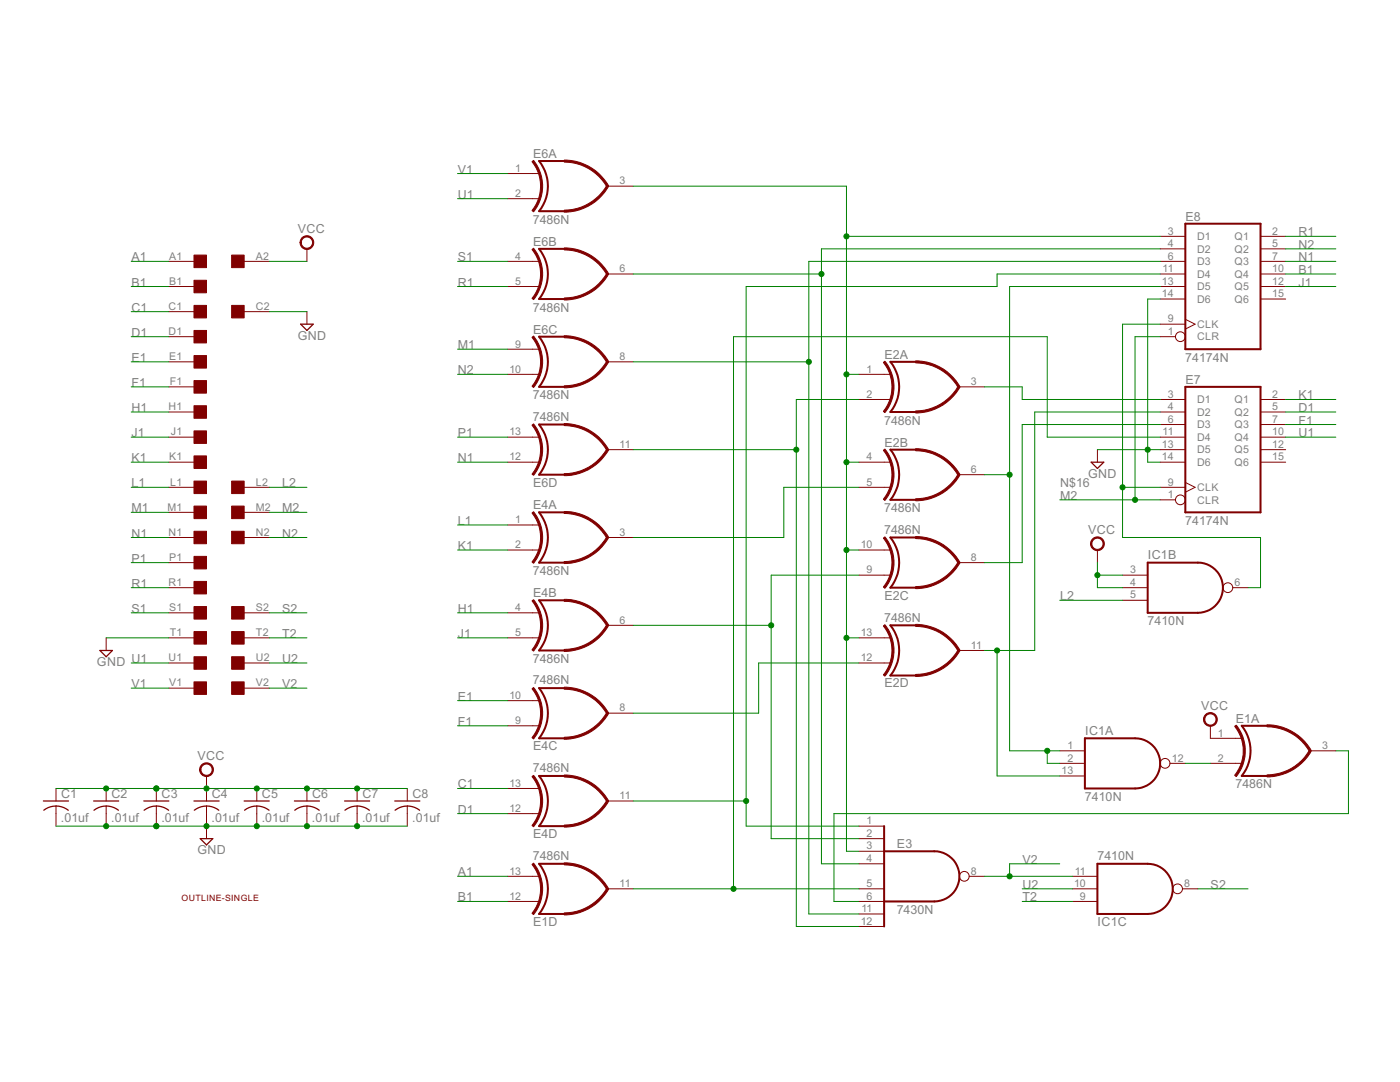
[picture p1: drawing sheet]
<svg xmlns="http://www.w3.org/2000/svg" width="279mm" height="216mm" viewBox="0 0 279 216" stroke-linecap="round" stroke-linejoin="round" font-family="sans-serif">
<g fill="none" stroke="#800000" stroke-width=".25">
<path d="M60 64.7h2.5l-1.2 1.2zM217.8 92.2h2.5l-1.3 1.3zM19.9 129.8h2.5l-1.2 1.2zM8.7 159.8h5M18.7 159.8h5M28.7 159.8h5M38.7 159.8h5M48.7 159.8h5M58.8 159.8h5M68.8 159.8h5M78.8 159.8h5M11.2 160.8l1.5 .3 .9 .6"/>
<path d="M11.2 160.8l-1.6 .3-.9 .6M21.2 160.8l1.5 .3 .9 .6M21.2 160.8l-1 .2-1.4 .7M31.2 160.8l1.5 .3 1 .6M31.2 160.8l-1 .2-1.4 .7M40 167.3h2.5l-1.3 1.3zM41.2 160.8l1.1 .2 1.4 .7M41.2 160.8l-1.5 .3-.9 .6M51.2 160.8l1.6 .3 .9 .6M51.2 160.8l-1.5 .3-.9 .6M61.3 160.8l1.5 .3 .9 .6M61.3 160.8l-1.1 .2-1.4 .7"/>
<path d="M71.3 160.8l1.5 .3 .9 .6M71.3 160.8l-1.1 .2-1.4 .7M81.3 160.8l1 .2 1.4 .7M81.3 160.8l-1.1 .2-1.4 .7"/>
</g>
<g fill="none" stroke="#800000" stroke-width=".2">
<path d="M101.3 34.6h6.3M101.3 39.6h6.3M121.3 37.1h5.1M33.7 52.2h5M33.7 57.2h5M48.7 52.2h5M61.3 49.7v2.5M101.3 52.2h6.3M101.3 57.2h6.3M121.3 54.7h5.1M231.5 52.2h5.1M231.5 57.2h5.1"/>
<path d="M231.5 54.7h5.1M231.5 47.2h5.1M231.5 49.7h5.1M231.5 59.7h5.1M251.6 52.2h5M251.6 57.2h5M251.6 54.7h5M251.6 47.2h5M251.6 49.7h5M251.6 59.7h5M33.7 62.2h5M33.7 77.2h5"/>
<path d="M33.7 72.2h5M33.7 67.2h5M48.7 62.2h5M61.3 62.2v2.5M101.3 69.7h6.3M101.3 74.7h6.3M121.3 72.2h5.1M171.4 74.7h6.3M171.4 79.7h6.3M191.5 77.2h5M231.5 67.2h3.1M231.5 79.7h5.1"/>
<path d="M231.5 64.7h5.1M236.6 63.7l1.9 1-1.9 1M251.6 79.7h5M33.7 97.2h5M33.7 92.2h5M33.7 87.2h5M33.7 82.2h5M48.7 97.2h5M101.3 92.2h6.3M101.3 87.2h6.3M121.3 89.7h5.1M171.4 97.2h6.3"/>
<path d="M171.4 92.2h6.3M191.5 94.7h5M219 89.7v2.5M231.5 97.2h5.1M231.5 92.2h5.1M231.5 87.2h5.1M231.5 82.2h5.1M231.5 89.7h5.1M231.5 99.7h3.1M231.5 84.7h5.1M236.6 96.3l1.9 .9-1.9 1M251.6 92.2h5"/>
<path d="M251.6 87.2h5M251.6 82.2h5M251.6 89.7h5M251.6 84.7h5M33.7 102.2h5M33.7 107.3h5M33.7 112.3h5M33.7 117.3h5M48.7 102.2h5M48.7 107.3h5M101.3 104.8h6.3M101.3 109.7h6.3"/>
<path d="M121.3 107.3h5.1M171.4 109.7h6.3M171.4 114.8h6.3M191.5 112.3h5M219 109.7v2.6M224 117.3h5M224 114.8h5M224 119.8h5M246 117.3h3.1M21.2 127.3v2.5M33.7 122.3h5M33.7 127.3h5"/>
<path d="M33.7 132.3h5M33.7 137.3h5M48.7 122.3h5M48.7 127.3h5M48.7 132.3h5M48.7 137.3h5M101.3 122.3h6.3M101.3 127.3h6.3M101.3 139.8h6.3M121.3 124.8h5.1M171.4 127.3h6.3M171.4 132.3h6.3"/>
<path d="M191.5 129.8h5M11.2 157.3v2.5M21.2 157.3v2.5M31.2 157.3v2.5M41.2 154.8v5M51.2 157.3v2.5M61.3 157.3v2.5M71.3 157.3v2.5M81.3 157.3v2.5M101.3 144.8h6.3M101.3 157.3h6.3M121.3 142.3h5.1"/>
<path d="M121.3 159.8h5.1M211.5 152.3h5M211.5 149.8h5M211.5 154.8h5M233.5 152.3h3.1M241.6 144.8v2.5h6.2M241.6 152.3h6.2M261.6 149.8h5M11.2 160.8v4M21.2 160.8v4M31.2 160.8v4M41.2 160.8v6.5"/>
<path d="M51.2 160.8v4M61.3 160.8v4M71.3 160.8v4M81.3 160.8v4M101.3 162.3h6.3M101.3 179.9h6.3M101.3 174.9h6.3M121.3 177.4h5.1M171.4 179.9h5M171.4 177.4h5M171.4 164.8h5M171.4 167.3h5"/>
<path d="M171.4 169.9h5M171.4 172.4h5M193.4 174.9h3.1M214 179.9h5M214 174.9h5M214 177.4h5M236 177.4h3.1M171.4 182.4h5M171.4 184.9h5"/>
<circle cx="235.6" cy="67.2" r=".97"/>
<circle cx="235.6" cy="99.7" r=".97"/>
<circle cx="245" cy="117.3" r=".97"/>
<circle cx="232.5" cy="152.3" r=".97"/>
<circle cx="192.4" cy="174.9" r=".97"/>
<circle cx="235" cy="177.4" r=".97"/>
</g>
<g fill="#800000" stroke="#800000" stroke-width=".2">
<path d="M60.2 47.5a1.38 1.38 0 0 1 2.2 .2 1.38 1.38 0 0 1-.8 2 1.38 1.38 0 0 1-1.7-1.3h.2a1.13 1.13 0 0 1 1.7-.9 1.13 1.13 0 0 1 .1 1.9 1.13 1.13 0 0 1-1.7-.7l-.1-.3h-.2z" fill-rule="evenodd"/>
<path d="M112.6 41.9a9.9 9.9 0 0 0 8.5-4.9l.4 .2a10.1 10.1 0 0 1-8.9 5.1z" fill-rule="evenodd"/>
<path d="M112.6 31.9a10.1 10.1 0 0 1 8.9 5.2l-.4 .2a9.9 9.9 0 0 0-8.5-5z" fill-rule="evenodd"/>
<path d="M106.2 32.3l.3-.3a8.2 8.2 0 0 1 0 10.3l-.3-.3a7.8 7.8 0 0 0 0-9.7z" fill-rule="evenodd"/>
<path d="M112.6 59.5a9.9 9.9 0 0 0 8.5-5l.4 .2a10.1 10.1 0 0 1-8.9 5.2z" fill-rule="evenodd"/>
<path d="M112.6 49.5a10.1 10.1 0 0 1 8.9 5.1l-.4 .2a9.9 9.9 0 0 0-8.5-4.9z" fill-rule="evenodd"/>
<path d="M106.2 49.8l.3-.3a8.2 8.2 0 0 1 0 10.3l-.3-.3a7.8 7.8 0 0 0 0-9.7z" fill-rule="evenodd"/>
<path d="M112.6 77a9.9 9.9 0 0 0 8.5-4.9l.4 .1a10.1 10.1 0 0 1-8.9 5.2z" fill-rule="evenodd"/>
<path d="M112.6 67a10.1 10.1 0 0 1 8.9 5.1l-.4 .2a9.9 9.9 0 0 0-8.5-4.9z" fill-rule="evenodd"/>
<path d="M106.2 67.3l.3-.2a8.2 8.2 0 0 1 0 10.2l-.3-.2a7.8 7.8 0 0 0 0-9.8z" fill-rule="evenodd"/>
<path d="M112.6 84.5a10.1 10.1 0 0 1 8.9 5.2l-.4 .2a9.9 9.9 0 0 0-8.5-5z" fill-rule="evenodd"/>
<path d="M112.6 94.5a9.8 9.8 0 0 0 8.5-4.9l.4 .2a10.1 10.1 0 0 1-8.9 5.1z" fill-rule="evenodd"/>
<path d="M106.2 84.8l.3-.2a8.2 8.2 0 0 1 0 10.2l-.3-.2a7.8 7.8 0 0 0 0-9.8z" fill-rule="evenodd"/>
<path d="M112.6 112.1a9.9 9.9 0 0 0 8.5-5l.4 .2a10.2 10.2 0 0 1-8.9 5.2z" fill-rule="evenodd"/>
<path d="M112.6 102.1a10 10 0 0 1 8.9 5.1l-.4 .2a9.9 9.9 0 0 0-8.5-5z" fill-rule="evenodd"/>
<path d="M106.2 102.4l.3-.3a8.2 8.2 0 0 1 0 10.3l-.3-.3a7.8 7.8 0 0 0 0-9.7z" fill-rule="evenodd"/>
<path d="M112.6 129.6a9.9 9.9 0 0 0 8.5-5l.4 .2a10.1 10.1 0 0 1-8.9 5.2z" fill-rule="evenodd"/>
<path d="M112.6 119.6a10.1 10.1 0 0 1 8.9 5.1l-.4 .2a9.8 9.8 0 0 0-8.5-4.9z" fill-rule="evenodd"/>
<path d="M106.2 119.9l.3-.2a8.2 8.2 0 0 1 0 10.2l-.3-.2a7.8 7.8 0 0 0 0-9.8z" fill-rule="evenodd"/>
<path d="M112.6 137.1a10.1 10.1 0 0 1 8.9 5.2l-.4 .2a9.9 9.9 0 0 0-8.5-5z" fill-rule="evenodd"/>
<path d="M112.6 147.1a9.9 9.9 0 0 0 8.5-4.9l.4 .2a10.1 10.1 0 0 1-8.9 5.1z" fill-rule="evenodd"/>
<path d="M106.2 137.4l.3-.2a8.2 8.2 0 0 1 0 10.2l-.3-.2a7.8 7.8 0 0 0 0-9.8z" fill-rule="evenodd"/>
<path d="M112.6 154.6a10.1 10.1 0 0 1 8.9 5.2l-.4 .2a9.9 9.9 0 0 0-8.5-5z" fill-rule="evenodd"/>
<path d="M112.6 164.6a9.9 9.9 0 0 0 8.5-4.9l.4 .2a10.1 10.1 0 0 1-8.9 5.1z" fill-rule="evenodd"/>
<path d="M106.2 155l.3-.3a8.2 8.2 0 0 1 0 10.3l-.3-.3a7.8 7.8 0 0 0 0-9.7z" fill-rule="evenodd"/>
<path d="M252.9 154.6a9.8 9.8 0 0 0 8.4-4.9l.4 .2a10.1 10.1 0 0 1-8.8 5.1z" fill-rule="evenodd"/>
<path d="M252.9 144.6a10.1 10.1 0 0 1 8.8 5.2l-.4 .2a9.8 9.8 0 0 0-8.4-5z" fill-rule="evenodd"/>
<path d="M246.4 144.9l.3-.2a8.2 8.2 0 0 1 0 10.3l-.3-.3a7.8 7.8 0 0 0 0-9.8z" fill-rule="evenodd"/>
<path d="M112.6 172.2a10.1 10.1 0 0 1 8.9 5.1l-.4 .2a9.9 9.9 0 0 0-8.5-4.9z" fill-rule="evenodd"/>
<path d="M112.6 182.2a9.9 9.9 0 0 0 8.5-5l.4 .2a10.1 10.1 0 0 1-8.9 5.2z" fill-rule="evenodd"/>
<path d="M106.2 172.5l.3-.3a8.2 8.2 0 0 1 0 10.3l-.3-.3a7.8 7.8 0 0 0 0-9.7z" fill-rule="evenodd"/>
<path d="M182.7 82a9.8 9.8 0 0 0 8.5-5l.4 .3a10.1 10.1 0 0 1-8.9 5.1z" fill-rule="evenodd"/>
<path d="M182.7 72a10.2 10.2 0 0 1 8.9 5.2l-.4 .1a9.8 9.8 0 0 0-8.5-4.9z" fill-rule="evenodd"/>
<path d="M176.3 72.3l.3-.2a8.1 8.1 0 0 1 0 10.2l-.3-.2a7.8 7.8 0 0 0 0-9.8z" fill-rule="evenodd"/>
<path d="M182.7 99.5a9.8 9.8 0 0 0 8.5-4.9l.4 .2a10.1 10.1 0 0 1-8.9 5.1z" fill-rule="evenodd"/>
<path d="M182.7 89.5a10.2 10.2 0 0 1 8.9 5.2l-.4 .2a9.8 9.8 0 0 0-8.5-5z" fill-rule="evenodd"/>
<path d="M176.3 89.9l.3-.3a8.1 8.1 0 0 1 0 10.3l-.3-.3a7.8 7.8 0 0 0 0-9.7z" fill-rule="evenodd"/>
<path d="M182.7 107.1a10.2 10.2 0 0 1 8.9 5.1l-.4 .2a9.8 9.8 0 0 0-8.5-4.9z" fill-rule="evenodd"/>
<path d="M182.7 117.1a9.8 9.8 0 0 0 8.5-5l.4 .2a10.1 10.1 0 0 1-8.9 5.2z" fill-rule="evenodd"/>
<path d="M176.3 107.4l.3-.3a8.1 8.1 0 0 1 0 10.3l-.3-.3a7.8 7.8 0 0 0 0-9.7z" fill-rule="evenodd"/>
<path d="M182.7 124.6a10.2 10.2 0 0 1 8.9 5.1l-.4 .2a9.8 9.8 0 0 0-8.5-4.9z" fill-rule="evenodd"/>
<path d="M182.7 134.6a9.8 9.8 0 0 0 8.5-5l.4 .2a10.1 10.1 0 0 1-8.9 5.2z" fill-rule="evenodd"/>
<path d="M176.3 124.9l.3-.2a8.1 8.1 0 0 1 0 10.2l-.3-.2a7.8 7.8 0 0 0 0-9.8z" fill-rule="evenodd"/>
<path d="M40.2 152.6a1.38 1.38 0 0 1 2.2 .3 1.38 1.38 0 0 1-.8 2 1.38 1.38 0 0 1-1.8-1.3h.3a1.13 1.13 0 0 1 1.6-1.1 1.13 1.13 0 0 1 .3 1.9 1.13 1.13 0 0 1-1.9-.5v-.3h-.3z" fill-rule="evenodd"/>
<path d="M240.6 142.6a1.38 1.38 0 0 1 2.1 .3 1.38 1.38 0 0 1-.8 2 1.38 1.38 0 0 1-1.7-1.3h.2a1.12 1.12 0 0 1 1.6-1.1 1.12 1.12 0 0 1 .3 1.9 1.12 1.12 0 0 1-1.8-.6l-.1-.2h-.2z" fill-rule="evenodd"/>
<path d="M218 107.6a1.38 1.38 0 0 1 2.2 .2 1.38 1.38 0 0 1-.8 2.1 1.38 1.38 0 0 1-1.8-1.4h.3a1.13 1.13 0 0 1 1.6-1.1 1.13 1.13 0 0 1 .3 1.9 1.13 1.13 0 0 1-1.9-.5v-.3h-.3z" fill-rule="evenodd"/>
</g>
<g fill="#800000" stroke="#800000" stroke-width=".2">
<path d="M46.2 96h2.5v2.5h-2.5z"/>
<path d="M46.2 101h2.5v2.5h-2.5z"/>
<path d="M46.2 106h2.5v2.5h-2.5z"/>
<path d="M46.2 121h2.5v2.5h-2.5z"/>
<path d="M46.2 126h2.5v2.5h-2.5z"/>
<path d="M46.2 60.9h2.5v2.5h-2.5z"/>
<path d="M46.2 131h2.5v2.5h-2.5z"/>
<path d="M46.2 136.1h2.5v2.5h-2.5z"/>
<path d="M46.2 50.9h2.5v2.5h-2.5z"/>
<path d="M38.7 91h2.5v2.5h-2.5z"/>
<path d="M38.7 96h2.5v2.5h-2.5z"/>
<path d="M38.7 101h2.5v2.5h-2.5z"/>
<path d="M38.7 106h2.5v2.5h-2.5z"/>
<path d="M38.7 111h2.5v2.5h-2.5z"/>
<path d="M38.7 116h2.5v2.5h-2.5z"/>
<path d="M38.7 121h2.5v2.5h-2.5z"/>
<path d="M38.7 126h2.5v2.5h-2.5z"/>
<path d="M38.7 131h2.5v2.5h-2.5z"/>
<path d="M38.7 136.1h2.5v2.5h-2.5z"/>
<path d="M38.7 86h2.5v2.5h-2.5z"/>
<path d="M38.7 81h2.5v2.5h-2.5z"/>
<path d="M38.7 75.9h2.5v2.5h-2.5z"/>
<path d="M38.7 71h2.5v2.4h-2.5z"/>
<path d="M38.7 65.9h2.5v2.5h-2.5z"/>
<path d="M38.7 60.9h2.5v2.5h-2.5z"/>
<path d="M38.7 55.9h2.5v2.5h-2.5z"/>
<path d="M38.7 50.9h2.5v2.5h-2.5z"/>
</g>
<g fill="none" stroke="#800000" stroke-width=".4">
<path d="M112.6 32.1h-5a8 8 0 0 1 0 10h5M112.6 49.7h-5a8 8 0 0 1 0 10h5M236.6 44.6h15v25.1h-15zM112.6 67.2h-5a8 8 0 0 1 0 10h5M182.7 72.2h-5a8 8 0 0 1 0 10h5M236.6 77.2h15v25h-15zM112.6 84.7h-5a8 8 0 0 1 0 10h5M182.7 89.7h-5a8 8 0 0 1 0 10h5M112.6 102.2h-5a8 8 0 0 1 0 10.1h5M112.6 119.8h-5a8 8 0 0 1 0 10h5M182.7 107.3h-5a8 8 0 0 1 0 10h5M229 112.3h10.1a5 5 0 0 1 5 5 5 5 0 0 1-5 5h-10.1z"/>
<path d="M112.6 137.3h-5a8 8 0 0 1 0 10h5M182.7 124.8h-5a8 8 0 0 1 0 10h5M112.6 154.8h-5a8 8 0 0 1 0 10h5M216.5 147.3h10a5 5 0 0 1 5 5 5 5 0 0 1-5 5h-10zM252.8 144.8h-5a8 8 0 0 1 0 10h5M112.6 172.4h-5a8 8 0 0 1 0 10h5M176.4 169.9h10.1a5 5 0 0 1 5 5 5 5 0 0 1-5 5h-10.1M176.4 164.8v20.1M219 172.4h10a5 5 0 0 1 5 5 5 5 0 0 1-5 5h-10z"/>
</g>
<g fill="none" stroke="#008000" stroke-width=".2">
<path d="M91.3 39.6h10M91.3 34.6h10M126.4 37.1h42.5v132.8h2.5M26.2 52.2h7.5M26.2 57.2h7.5M53.7 52.2h7.6M91.3 52.2h10M91.3 57.2h10M126.4 54.7h37.5M168.9 47.2h62.6M231.5 54.7h-32.5v2.5h-50.1v107.6h22.5M231.5 59.7h-2.5v32.5h2.5"/>
<path d="M231.5 52.2h-70.1v130.2h10M231.5 57.2h-30v92.6h10M231.5 49.7h-67.6v122.7h7.5M256.6 52.2h10M256.6 57.2h10M256.6 54.7h10M256.6 49.7h10M256.6 47.2h10M26.2 62.2h7.5M26.2 67.2h7.5M26.2 77.2h7.5M26.2 72.2h7.5"/>
<path d="M53.7 62.2h7.6M91.3 74.7h10M91.3 69.7h10M126.4 72.2h35M168.9 74.7h2.5M171.4 79.7h-12.5v105.2h12.5M196.5 77.2h7.5v2.5h27.5M231.5 64.7h-7.5v42.6h27.6v10h-2.5M231.5 67.2h-5v32.5M256.6 79.7h10M26.2 92.2h7.5M26.2 82.2h7.5"/>
<path d="M26.2 97.2h7.5M26.2 87.2h7.5M53.7 97.2h7.6M91.3 92.2h10M91.3 87.2h10M126.4 89.7h32.5M168.9 92.2h2.5M171.4 97.2h-15v10.1h-30M196.5 94.7h5M211.5 99.7h20M219 89.7h12.5M224 97.2h7.5"/>
<path d="M231.5 87.2h-22.5v-20h-62.6v110.2M231.5 82.2h-25v47.6h-10M231.5 84.7h-27.5v27.6h-7.5M256.6 82.2h10M256.6 87.2h10M256.6 84.7h10M26.2 117.3h7.5M26.2 107.3h7.5M26.2 102.2h7.5M26.2 112.3h7.5M53.7 107.3h7.6M53.7 102.2h7.6"/>
<path d="M91.3 109.7h10M91.3 104.8h10M168.9 109.7h2.5M171.4 114.8h-17.5v52.5h17.5M211.5 119.8h12.5M219 112.3v5h5M219 114.8h5M21.2 127.3h12.5M26.2 137.3h7.5M26.2 132.3h7.5M26.2 122.3h7.5M53.7 127.3h7.6"/>
<path d="M53.7 137.3h7.6M53.7 132.3h7.6M53.7 122.3h7.6M91.3 127.3h10M91.3 122.3h10M91.3 139.8h10M126.4 124.8h27.5M168.9 127.3h2.5M171.4 132.3h-20v10h-25M199 129.8v25h12.5M11.2 157.3h70.1M91.3 157.3h10"/>
<path d="M91.3 144.8h10M126.4 159.8h22.5M209 149.8v2.5h2.5M236.6 152.3h5M266.6 149.8h2.5v12.5h-102.7v17.6h5M11.2 164.8h70.1M91.3 174.9h10M91.3 179.9h10M91.3 162.3h10M126.4 177.4h45M196.5 174.9h17.5M204 179.9h10"/>
<path d="M204 177.4h10M211.5 172.4h-10v2.5M239.1 177.4h10"/>
</g>
<g fill="#008000" stroke="#008000" stroke-width=".2">
<circle cx="31.2" cy="164.8" r=".51"/>
<circle cx="21.2" cy="164.8" r=".51"/>
<circle cx="41.2" cy="164.8" r=".51"/>
<circle cx="51.2" cy="164.8" r=".51"/>
<circle cx="61.3" cy="164.8" r=".51"/>
<circle cx="71.3" cy="164.8" r=".51"/>
<circle cx="229" cy="89.7" r=".51"/>
<circle cx="31.2" cy="157.3" r=".51"/>
<circle cx="21.2" cy="157.3" r=".51"/>
<circle cx="41.2" cy="157.3" r=".51"/>
<circle cx="51.2" cy="157.3" r=".51"/>
<circle cx="61.3" cy="157.3" r=".51"/>
<circle cx="71.3" cy="157.3" r=".51"/>
<circle cx="219" cy="114.8" r=".51"/>
<circle cx="201.5" cy="174.9" r=".51"/>
<circle cx="226.5" cy="99.7" r=".51"/>
<circle cx="168.9" cy="74.7" r=".51"/>
<circle cx="168.9" cy="92.2" r=".51"/>
<circle cx="168.9" cy="109.7" r=".51"/>
<circle cx="168.9" cy="127.3" r=".51"/>
<circle cx="168.9" cy="47.2" r=".51"/>
<circle cx="153.9" cy="124.8" r=".51"/>
<circle cx="146.4" cy="177.4" r=".51"/>
<circle cx="148.9" cy="159.8" r=".51"/>
<circle cx="158.9" cy="89.7" r=".51"/>
<circle cx="161.4" cy="72.2" r=".51"/>
<circle cx="163.9" cy="54.7" r=".51"/>
<circle cx="199" cy="129.8" r=".51"/>
<circle cx="209" cy="149.8" r=".51"/>
<circle cx="201.5" cy="94.7" r=".51"/>
<circle cx="224" cy="97.2" r=".51"/>
</g>
<g font-size="2.8" fill="#808080">
<text x="91.3" y="34.6">V1</text>
<text x="106.4" y="31.5">E6A</text>
<text x="91.3" y="39.6">U1</text>
<text x="59.4" y="46.5">VCC</text>
<text x="106.3" y="44.6">7486N</text>
<text x="236.6" y="44">E8</text>
<text x="259.1" y="47.2">R1</text>
<text x="26.2" y="52.2">A1</text>
<text x="91.3" y="52.2">S1</text>
<text x="106.4" y="49">E6B</text>
<text x="259.1" y="49.7">N2</text>
<text x="259.1" y="52.2">N1</text>
<text x="26.2" y="57.2">B1</text>
<text x="91.3" y="57.2">R1</text>
<text x="259.1" y="54.7">B1</text>
<text x="259.1" y="57.2">J1</text>
<text x="26.2" y="62.2">C1</text>
<text x="106.3" y="62.2">7486N</text>
<text x="26.2" y="67.2">D1</text>
<text x="59.4" y="67.8">GND</text>
<text x="91.3" y="69.7">M1</text>
<text x="106.4" y="66.6">E6C</text>
<text x="176.5" y="71.6">E2A</text>
<text x="26.2" y="77.2">F1</text>
<text x="26.2" y="72.2">E1</text>
<text x="91.3" y="74.7">N2</text>
<text x="236.5" y="72.2">74174N</text>
<text x="236.6" y="76.6">E7</text>
<text x="26.2" y="82.2">H1</text>
<text x="106.3" y="79.7">7486N</text>
<text x="106.3" y="84">7486N</text>
<text x="259.1" y="82.2">D1</text>
<text x="259.1" y="79.7">K1</text>
<text x="26.2" y="87.2">J1</text>
<text x="91.3" y="87.2">P1</text>
<text x="176.4" y="84.7">7486N</text>
<text x="176.5" y="89.1">E2B</text>
<text x="259.1" y="84.7">F1</text>
<text x="259.1" y="87.2">U1</text>
<text x="26.2" y="92.2">K1</text>
<text x="91.3" y="92.2">N1</text>
<text x="217.2" y="95.4">GND</text>
<text x="26.2" y="97.2">L1</text>
<text x="56.3" y="97.2">L2</text>
<text x="106.4" y="97.1">E6D</text>
<text x="106.4" y="101.6">E4A</text>
<text x="211.5" y="99.7">M2</text>
<text x="211.5" y="97.2">N$16</text>
<text x="26.2" y="102.2">M1</text>
<text x="26.2" y="107.3">N1</text>
<text x="56.3" y="107.3">N2</text>
<text x="56.3" y="102.2">M2</text>
<text x="91.3" y="104.7">L1</text>
<text x="176.4" y="102.2">7486N</text>
<text x="176.4" y="106.5">7486N</text>
<text x="217.2" y="106.6">VCC</text>
<text x="236.5" y="104.7">74174N</text>
<text x="26.2" y="112.3">P1</text>
<text x="91.3" y="109.8">K1</text>
<text x="229.1" y="111.6">IC1B</text>
<text x="26.2" y="117.3">R1</text>
<text x="106.3" y="114.8">7486N</text>
<text x="106.4" y="119.1">E4B</text>
<text x="176.5" y="119.7">E2C</text>
<text x="211.5" y="119.8">L2</text>
<text x="26.2" y="122.3">S1</text>
<text x="56.3" y="122.3">S2</text>
<text x="91.3" y="122.3">H1</text>
<text x="176.4" y="124">7486N</text>
<text x="229" y="124.8">7410N</text>
<text x="56.3" y="127.3">T2</text>
<text x="91.3" y="127.3">J1</text>
<text x="19.4" y="132.9">GND U1</text>
<text x="26.2" y="137.3">V1</text>
<text x="56.3" y="137.3">V2</text>
<text x="56.3" y="132.3">U2</text>
<text x="106.3" y="132.3">7486N</text>
<text x="106.3" y="136.6">7486N</text>
<text x="176.5" y="137.2">E2D</text>
<text x="91.3" y="139.8">E1</text>
<text x="239.7" y="141.7">VCC</text>
<text x="91.3" y="144.8">F1</text>
<text x="106.4" y="149.7">E4C</text>
<text x="216.6" y="146.7">IC1A</text>
<text x="246.6" y="144.2">E1A</text>
<text x="39.4" y="151.7">VCC</text>
<text x="106.3" y="154.1">7486N</text>
<text x="12.2" y="159.2">C1</text>
<text x="22.2" y="159.2">C2</text>
<text x="32.2" y="159.2">C3</text>
<text x="42.3" y="159.2">C4</text>
<text x="52.3" y="159.2">C5</text>
<text x="62.3" y="159.2">C6</text>
<text x="72.3" y="159.2">C7</text>
<text x="82.3" y="159.2">C8</text>
<text x="91.3" y="157.3">C1</text>
<text x="216.5" y="159.8">7410N</text>
<text x="246.6" y="157.3">7486N</text>
<text x="12.2" y="164">.01uf</text>
<text x="22.2" y="164">.01uf</text>
<text x="32.2" y="164">.01uf</text>
<text x="42.2" y="164">.01uf</text>
<text x="52.2" y="164">.01uf</text>
<text x="62.3" y="164">.01uf</text>
<text x="72.3" y="164">.01uf</text>
<text x="82.3" y="164">.01uf</text>
<text x="91.3" y="162.3">D1</text>
<text x="106.4" y="167.2">E4D</text>
<text x="39.4" y="170.5">GND</text>
<text x="106.3" y="171.6">7486N</text>
<text x="179" y="169.2">E3</text>
<text x="204" y="172.4">V2</text>
<text x="219" y="171.6">7410N</text>
<text x="91.3" y="174.9">A1</text>
<text x="91.3" y="179.9">B1</text>
<text x="204" y="177.4">U2</text>
<text x="204" y="179.9">T2</text>
<text x="241.6" y="177.4">S2</text>
<text x="106.4" y="184.8">E1D</text>
<text x="179" y="182.4">7430N</text>
<text x="219.1" y="184.8">IC1C</text>
</g>
<g font-size="2.4" fill="#808080">
<text x="102.8" y="34.3">1</text>
<text x="102.8" y="39.3">2</text>
<text x="123.7" y="36.8">3</text>
<text x="233.1" y="46.8">3</text>
<text x="238.9" y="47.9">D1</text>
<text x="246.4" y="47.9">Q1</text>
<text x="253.9" y="46.8">2</text>
<text x="33.8" y="51.8">A1</text>
<text x="51.1" y="51.8">A2</text>
<text x="102.8" y="51.8">4</text>
<text x="233.1" y="49.3">4</text>
<text x="233.1" y="51.8">6</text>
<text x="238.9" y="50.4">D2</text>
<text x="238.9" y="52.9">D3</text>
<text x="246.4" y="50.4">Q2</text>
<text x="246.4" y="52.9">Q3</text>
<text x="253.9" y="49.3">5</text>
<text x="253.9" y="51.8">7</text>
<text x="33.8" y="56.8">B1</text>
<text x="102.8" y="56.8">5</text>
<text x="123.7" y="54.3">6</text>
<text x="231.9" y="56.8">13</text>
<text x="231.9" y="59.3">14</text>
<text x="232" y="54.3">11</text>
<text x="238.9" y="55.4">D4</text>
<text x="238.9" y="57.9">D5</text>
<text x="246.4" y="55.4">Q4</text>
<text x="246.4" y="57.9">Q5</text>
<text x="253.9" y="54.3">10</text>
<text x="253.9" y="56.8">12</text>
<text x="253.9" y="59.3">15</text>
<text x="33.7" y="61.8">C1</text>
<text x="51.1" y="61.8">C2</text>
<text x="233.1" y="64.3">9</text>
<text x="238.9" y="65.4">CLK</text>
<text x="238.9" y="60.4">D6</text>
<text x="246.4" y="60.4">Q6</text>
<text x="33.7" y="66.8">D1</text>
<text x="33.8" y="71.8">E1</text>
<text x="102.8" y="69.3">9</text>
<text x="123.7" y="71.8">8</text>
<text x="233.1" y="66.8">1</text>
<text x="238.9" y="67.9">CLR</text>
<text x="33.9" y="76.9">F1</text>
<text x="101.7" y="74.3">10</text>
<text x="173" y="74.3">1</text>
<text x="193.8" y="76.9">3</text>
<text x="33.7" y="81.9">H1</text>
<text x="173" y="79.4">2</text>
<text x="233.1" y="79.4">3</text>
<text x="233.1" y="81.9">4</text>
<text x="238.9" y="80.5">D1</text>
<text x="238.9" y="83">D2</text>
<text x="246.4" y="80.5">Q1</text>
<text x="246.4" y="83">Q2</text>
<text x="253.9" y="79.4">2</text>
<text x="253.9" y="81.9">5</text>
<text x="34.1" y="86.9">J1</text>
<text x="101.7" y="86.9">13</text>
<text x="123.7" y="89.4">11</text>
<text x="231.9" y="89.4">13</text>
<text x="232" y="86.9">11</text>
<text x="233.1" y="84.4">6</text>
<text x="238.9" y="85.5">D3</text>
<text x="238.9" y="88">D4</text>
<text x="246.4" y="85.5">Q3</text>
<text x="246.4" y="88">Q4</text>
<text x="253.9" y="84.4">7</text>
<text x="253.9" y="86.9">10</text>
<text x="253.9" y="89.4">12</text>
<text x="33.8" y="91.9">K1</text>
<text x="101.7" y="91.9">12</text>
<text x="173" y="91.9">4</text>
<text x="193.8" y="94.4">6</text>
<text x="231.9" y="91.9">14</text>
<text x="238.9" y="90.5">D5</text>
<text x="238.9" y="93">D6</text>
<text x="246.4" y="90.5">Q5</text>
<text x="246.4" y="93">Q6</text>
<text x="253.9" y="91.9">15</text>
<text x="33.4" y="101.9">M1</text>
<text x="34" y="96.9">L1</text>
<text x="51.1" y="96.9">L2</text>
<text x="51.1" y="101.9">M2</text>
<text x="173" y="96.9">5</text>
<text x="233.1" y="99.4">1</text>
<text x="233.1" y="96.9">9</text>
<text x="238.9" y="100.5">CLR</text>
<text x="238.9" y="98">CLK</text>
<text x="33.7" y="106.9">N1</text>
<text x="51.1" y="106.9">N2</text>
<text x="102.8" y="104.4">1</text>
<text x="123.7" y="106.9">3</text>
<text x="33.8" y="111.9">P1</text>
<text x="102.8" y="109.4">2</text>
<text x="171.8" y="109.4">10</text>
<text x="193.8" y="111.9">8</text>
<text x="33.7" y="116.9">R1</text>
<text x="173" y="114.4">9</text>
<text x="225.5" y="114.4">3</text>
<text x="225.5" y="116.9">4</text>
<text x="225.5" y="119.4">5</text>
<text x="246.4" y="116.9">6</text>
<text x="33.8" y="121.9">S1</text>
<text x="51.1" y="121.9">S2</text>
<text x="102.8" y="121.9">4</text>
<text x="123.7" y="124.4">6</text>
<text x="33.7" y="131.9">U1</text>
<text x="33.9" y="126.9">T1</text>
<text x="51.1" y="126.9">T2</text>
<text x="51.1" y="131.9">U2</text>
<text x="102.8" y="126.9">5</text>
<text x="171.8" y="131.9">12</text>
<text x="171.8" y="126.9">13</text>
<text x="193.8" y="129.4">11</text>
<text x="33.8" y="137">V1</text>
<text x="51.1" y="137">V2</text>
<text x="101.7" y="139.5">10</text>
<text x="123.7" y="142">8</text>
<text x="102.8" y="144.5">9</text>
<text x="213" y="149.5">1</text>
<text x="243.1" y="147">1</text>
<text x="263.9" y="149.5">3</text>
<text x="211.8" y="154.5">13</text>
<text x="213" y="152">2</text>
<text x="233.8" y="152">12</text>
<text x="243.1" y="152">2</text>
<text x="101.7" y="162">12</text>
<text x="101.7" y="157">13</text>
<text x="123.7" y="159.5">11</text>
<text x="173" y="164.5">1</text>
<text x="173" y="167">2</text>
<text x="173" y="169.5">3</text>
<text x="173" y="172">4</text>
<text x="101.7" y="179.5">12</text>
<text x="101.7" y="174.5">13</text>
<text x="123.7" y="177">11</text>
<text x="173" y="177">5</text>
<text x="173" y="179.5">6</text>
<text x="193.8" y="174.5">8</text>
<text x="214.3" y="177">10</text>
<text x="214.5" y="174.5">11</text>
<text x="215.5" y="179.5">9</text>
<text x="236.3" y="177">8</text>
<text x="171.8" y="184.5">12</text>
<text x="171.9" y="182">11</text>
</g>
<text font-size="1.9" fill="#800000" x="36.2" y="179.9">OUTLINE-SINGLE</text>
</svg>
